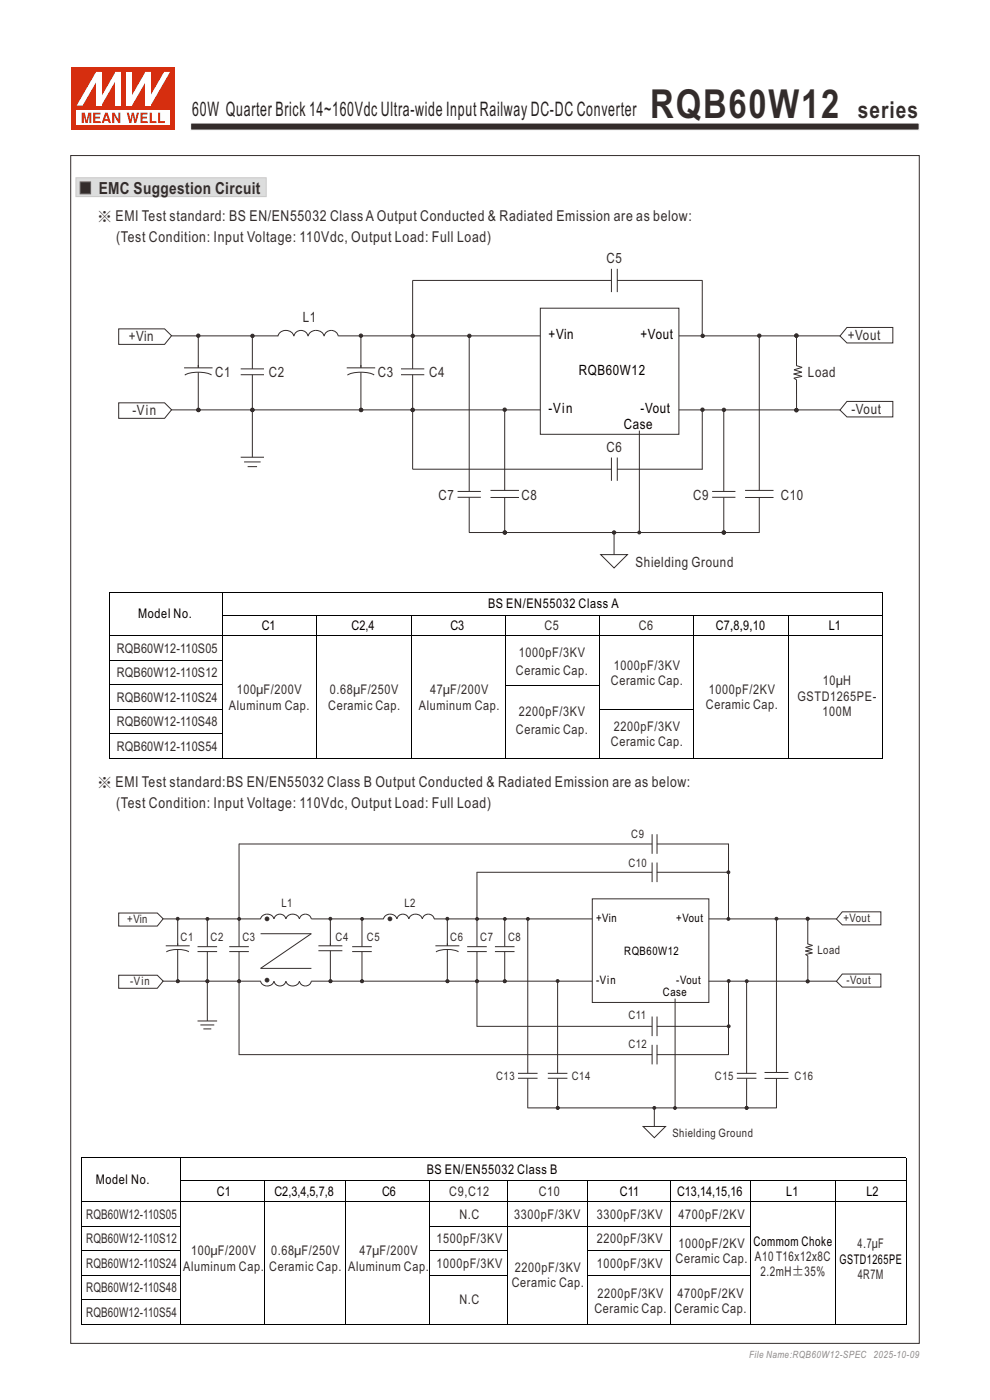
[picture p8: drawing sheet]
<svg xmlns="http://www.w3.org/2000/svg" width="210mm" height="297mm" viewBox="0 0 210 297" stroke-linecap="round" stroke-linejoin="round" font-family="sans-serif">
<path d="M40.4 26.1h154.6v1.5h-154.6z" fill-rule="evenodd" fill="#332c2b" stroke="#fefefe" stroke-width=".21"/>
<path d="M15.2 14.4h22v13.2h-22z" fill-rule="evenodd" fill="#d62e0f"/>
<path d="M16.3 23.4h19.8v3.1h-19.8z" fill-rule="evenodd" fill="#fefefe"/>
<g fill="#d62e0f">
<path d="M26.9 23.9h.4l.4 1.6 .3-1.6h.4l.3 1.6 .3-1.6h.5l-.6 2.2h-.4l-.3-1.7-.3 1.7h-.4z" fill-rule="evenodd"/>
<path d="M29.8 23.9h1.5v.4h-1.1v.5h1v.3h-1v.6h1.1v.4h-1.5z" fill-rule="evenodd"/>
<path d="M31.7 23.9h.5v1.8h1v.4h-1.5z" fill-rule="evenodd"/>
<path d="M33.5 23.9h.5v1.8h1v.4h-1.5z" fill-rule="evenodd"/>
<path d="M17.3 23.9h.7l.4 1.7 .3-1.7h.7v2.2h-.4v-1.8l-.4 1.8h-.5l-.4-1.8v1.8h-.4z" fill-rule="evenodd"/>
<path d="M19.8 23.9h1.5v.4h-1.1v.5h1v.3h-1v.6h1.2v.4h-1.6z" fill-rule="evenodd"/>
<path d="M22.6 24.4l.2 .9h-.5zM22.3 23.9l-.7 2.2h.4l.2-.4h.7l.2 .4h.5l-.8-2.2z" fill-rule="evenodd"/>
<path d="M23.8 23.9h.5l.8 1.5v-1.5h.4v2.2h-.4l-.9-1.6v1.6h-.4z" fill-rule="evenodd"/>
</g>
<g fill="#fff">
<path d="M24.5 15.3h1.1v7.1h-1.1z" fill-rule="evenodd"/>
<path d="M24.5 15.3h1.1l-4.1 7.1h-1.1z" fill-rule="evenodd"/>
<path d="M20.4 15.3h1.1v7.1h-1.1z" fill-rule="evenodd"/>
<path d="M20.4 15.3h1.1v.3l-4 6.8h-1.2z" fill-rule="evenodd"/>
<path d="M30.8 15.3h1.1v7.1h-1.1z" fill-rule="evenodd"/>
<path d="M34.8 15.3h1.3l-4.2 7.1h-1v-.3z" fill-rule="evenodd"/>
<path d="M26.9 15.3h1.1v7.1h-1.1z" fill-rule="evenodd"/>
<path d="M30.8 15.3h1.1v.2l-3.9 6.9h-1.1v-.3z" fill-rule="evenodd"/>
</g>
<g fill="none" stroke="#332c2b" stroke-width=".21">
<path d="M50.7 179v21.8M50.7 179h87.6M138.3 177v4.1M139.3 179h15.2M139.4 177v4.1M154.5 179v16M25.2 193.7h8.2l1.2 1.2-1.2 1.6h-8.2zM34.6 194.9h20.7M37.7 194.9v5.7M44 194.9v5.9M55.3 195a1.49 1.49 0 0 1 1.4-1.1 1.49 1.49 0 0 1 1.4 1.1 1.29 1.29 0 0 1 1.3-1.1 1.29 1.29 0 0 1 1.2 1.1M55.3 198.1h10.8"/>
<path d="M60.7 195a1.49 1.49 0 0 1 1.4-1.1 1.49 1.49 0 0 1 1.4 1.1M66 198.1l-10.7 7.3h10.8M70.1 194.9v5.7M76.8 194.9v5.9M81.4 195a1.49 1.49 0 0 1 1.4-1.1 1.49 1.49 0 0 1 1.4 1.1M81.4 194.9l-15.4 .1a1.28 1.28 0 0 0-1.2-1.1 1.28 1.28 0 0 0-1.3 1.1M84.2 195a1.28 1.28 0 0 1 1.3-1.1 1.28 1.28 0 0 1 1.2 1.1M86.7 195a1.49 1.49 0 0 1 1.5-1.1 1.49 1.49 0 0 1 1.4 1.1M89.6 195a1.28 1.28 0 0 1 1.3-1.1 1.28 1.28 0 0 1 1.2 1.1M92.1 194.9h33.5M94.9 194.9v5.7M101.1 185h37.2"/>
<path d="M101.2 185v15.8M107.1 194.9v5.9M112 194.9v32.8M125.6 190.7h24.8v22h-24.8zM138.3 183v4.1M139.3 185h15.2M139.4 183v4.1M150.4 194.9h27M171.3 194.9v5.4M178.7 193.4h8.2v2.8h-8.2l-1.3-1.2zM25.2 206.9h8.2l1.2 1.2-1.2 1.6h-8.2zM34.5 208.1h20.8"/>
<path d="M35.2 200.6h5M37.7 201.4v6.5M40.1 201.9a5.8 5.8 0 0 0-4.8 .1M41.9 200.8h4.2M41.9 201.9h4.2M41.9 216.6h4.2M42.5 217.4h3M43.1 218.3h1.7M44 201.9v14.7M48.6 200.8h4.2M48.6 201.9h4.2M50.7 201.9v21.8"/>
<path d="M55.3 208.1a1.49 1.49 0 0 0 1.4 1.1 1.49 1.49 0 0 0 1.4-1.1 1.29 1.29 0 0 0 1.3 1.1 1.29 1.29 0 0 0 1.2-1.1M60.7 208.1a1.49 1.49 0 0 0 1.4 1.1 1.49 1.49 0 0 0 1.4-1.1M63.5 208.1a1.28 1.28 0 0 0 1.3 1.1 1.28 1.28 0 0 0 1.2-1.1h59.6M67.5 200.6h5.1M67.5 201.7h5.1M70.1 201.7v6.2M74.7 200.8h4.2M74.7 201.9h4.2M76.8 201.9v6.6M92.4 200.6h5M94.9 201.4v6.5M97.3 201.9a5.8 5.8 0 0 0-4.8 .1"/>
<path d="M99.1 200.8h4.2M99.1 201.9h4.2M101.1 217.7h37.2M101.2 201.9v15.8M105 200.8h4.1M105 201.9h4.1M107.1 201.9v6.2M118.3 208.1v19.6M138.3 215.6v4.2M139.3 217.7h15.3M139.4 215.6v4.2M150.3 208.2h27.1"/>
<path d="M154.5 208.2v15.6M170.8 201.7l1.6 .5-1.5 .3 .4 .3M171.3 200.2l1.1 .4-1.5 .4 1.4 .4-1.5 .3M171.3 202.7l.1 5.5M178.7 206.6h8.2v2.8h-8.2l-1.3-1.2zM50.6 223.7h87.7M109.9 227.7h4.1M109.9 228.7h4.1M111.9 235h52.8M112 228.7v6.3M116.2 227.7h4.2M116.2 228.7h4.2"/>
<path d="M118.3 228.8v6M136.4 239h4.8l-2.4 2.4zM138.3 221.6v4.2M138.8 235v4M139.3 223.7h15.3M139.4 221.6v4.2M156.3 227.7h4.1M156.3 228.7h4.1M158.4 228.7v6.3M162.2 227.5h5M162.2 228.8h5M164.7 228.8v6.3"/>
</g>
<g fill="#332c2b" stroke="#332c2b" stroke-width=".21">
<circle cx="118.3" cy="235" r=".3"/>
<circle cx="37.7" cy="208.2" r=".3"/>
<circle cx="94.9" cy="208.2" r=".3"/>
<circle cx="70.1" cy="208.2" r=".3"/>
<circle cx="171.3" cy="194.9" r=".3"/>
<circle cx="171.3" cy="208.2" r=".3"/>
<circle cx="44" cy="208.2" r=".3"/>
<circle cx="101.2" cy="208.2" r=".3"/>
<circle cx="50.7" cy="208.2" r=".3"/>
<circle cx="107.1" cy="208.2" r=".3"/>
<circle cx="76.8" cy="208.2" r=".3"/>
<circle cx="158.4" cy="235" r=".3"/>
<circle cx="44" cy="194.9" r=".3"/>
<circle cx="101.2" cy="194.9" r=".3"/>
<circle cx="50.7" cy="194.9" r=".3"/>
<circle cx="107.1" cy="194.9" r=".3"/>
<circle cx="76.8" cy="194.9" r=".3"/>
<circle cx="112" cy="194.9" r=".3"/>
<circle cx="154.5" cy="194.9" r=".3"/>
<circle cx="154.5" cy="185" r=".3"/>
<circle cx="56.6" cy="194.9" r=".4"/>
<circle cx="82.7" cy="194.9" r=".4"/>
<circle cx="118.3" cy="208.1" r=".3"/>
<circle cx="154.6" cy="208.1" r=".3"/>
<circle cx="154.6" cy="217.7" r=".3"/>
<circle cx="37.7" cy="194.9" r=".3"/>
<circle cx="94.9" cy="194.9" r=".3"/>
<circle cx="70.1" cy="194.9" r=".3"/>
<circle cx="138.8" cy="235" r=".3"/>
<circle cx="56.6" cy="207.9" r=".4"/>
</g>
<g fill="none" stroke="#000" stroke-width=".21">
<path d="M23.3 125.6v9.3M23.3 135v26M23.4 125.7h163.8v35.3M23.4 134.9h163.9M47.2 125.6v35.3M47.3 130.5h139.9M67.2 130.6v30.3M87.2 130.5v30.4M107.2 130.5v30.5M127.2 130.5v30.4M147.2 130.5v30.4M167.2 130.5v30.4"/>
<path d="M23.4 140.1h23.7M23.4 145.3h23.7M23.4 150.5h23.7M23.4 155.7h23.7M107.2 145.4h20M127.1 150.5h20.2M23.3 160.9h163.9M17.3 245.7h175M17.3 254.9h174.8M17.3 245.7v35.2M38.2 245.6v35.4M38.3 250.5h153.8"/>
<path d="M56.2 250.5v30.5M73.2 250.5v30.4M91.2 250.5v30.4M107.7 250.5v30.4M124.7 250.5v30.4M142.2 250.5v30.4M159.2 250.5v30.5M177.2 250.5v30.4M192.2 245.7v35.3M17.3 260.1h21M17.3 265.3h21M17.3 270.5h21"/>
<path d="M17.3 275.7h21M91.3 260.1h68M91.3 265.3h16.5M91.3 270.5h16.5M124.6 265.3h17.7M124.6 270.5h34.7M17.3 280.9h175"/>
</g>
<path d="M23.3 134.8l.1 .2zM38.1 250.4l.2 .2z" fill="#000"/>
<path d="M168.3 79.3l1.9 .6M168.9 77.6l1.3 .3-1.8 .6 1.7 .5-1.7 .3M170.1 79.8l-1.7 .4 .5 .4" fill="none" stroke="#332c2b" stroke-width=".21"/>
<path d="M16.1 37.7h40.4v4h-40.4z" fill-rule="evenodd" fill="#dcdddd" stroke="#c9caca" stroke-width=".21"/>
<path d="M17 38.6h2.2v2.5h-2.2z" fill-rule="evenodd" fill="#332c2b" stroke="#5f5d5d" stroke-width=".21"/>
<g fill="none" stroke="#332c2b" stroke-width=".21">
<path d="M129.7 57v5M129.7 59.5h-42.2v18.8M130.9 59.5h18.1M130.9 57v5M149 59.4v11.9M25.2 69.8h9.7l1.5 1.4-1.5 1.9h-9.7zM36.4 71.3h22.6M39 78h6.1M42.1 71.2v6.8M42.1 79v7.7M44.9 79.6a6.9 6.9 0 0 0-5.7 0M51.1 78.3h4.9"/>
<path d="M51.1 79.5h4.9M53.5 71.3v7M53.5 79.5v17.5M59 71.3a1.77 1.77 0 0 1 1.6-1.2 1.77 1.77 0 0 1 1.7 1.2M62.4 71.3a1.52 1.52 0 0 1 1.4-1.2 1.52 1.52 0 0 1 1.5 1.2M65.4 71.3a1.78 1.78 0 0 1 1.6-1.2 1.78 1.78 0 0 1 1.7 1.2M68.8 71.3a1.52 1.52 0 0 1 1.5-1.2 1.52 1.52 0 0 1 1.4 1.2M71.8 71.3h42.8M73.5 78h6.1M76.6 71.2v6.8M76.6 79v7.7M79.4 79.6a6.9 6.9 0 0 0-5.7 0"/>
<path d="M85.1 78.3h4.9M85.1 79.5h4.9M87.5 79.5v20h42.2M99.5 71.3v33M114.6 65.4h29.4v26.7h-29.4zM144 71.3h34.2M161.1 71.3v32.7M169 71.3v6.3M179.7 69.5h9.7v3.3h-9.7l-1.5-1.5zM25.2 85.5h9.7l1.5 1.4-1.5 1.8h-9.7zM36.3 87h78.3M51.1 97h4.9"/>
<path d="M51.8 98h3.5M52.5 99h2M107.1 87v17M129.7 97.1v4.9M130.9 99.5h18.1M130.9 97.1v4.9M135.6 91.3v21.7M144 87h34.2M149 87v12.6M153.5 87v17.3M169 80.5v6.5M179.7 85.2h9.7v3.2h-9.7l-1.5-1.4z"/>
<path d="M97.1 104.3h4.9M97.1 105.5h4.9M99.5 113h61.6M99.5 105.5v7.5M104 104h6.1M104 105.5h6.1M107.1 105.5v7.2M127.4 117.7h5.7l-2.8 2.8zM130.3 112.9v4.8M151.1 104.3h4.9M151.1 105.5h4.9M153.5 105.5v7.5"/>
<path d="M158 104h6.1M158 105.5h6.1M161.1 105.5v7.5M164.7 194.9v32.6M143.2 211.8v23M158.4 208.4v19.3"/>
</g>
<g fill="#332c2b" stroke="#332c2b" stroke-width=".21">
<circle cx="107.1" cy="113" r=".36"/>
<circle cx="42.1" cy="87" r=".36"/>
<circle cx="76.6" cy="87" r=".36"/>
<circle cx="168.9" cy="71.2" r=".36"/>
<circle cx="168.9" cy="87" r=".36"/>
<circle cx="53.5" cy="87" r=".36"/>
<circle cx="87.5" cy="87" r=".36"/>
<circle cx="153.5" cy="113" r=".36"/>
<circle cx="53.6" cy="71.3" r=".36"/>
<circle cx="87.6" cy="71.3" r=".36"/>
<circle cx="99.6" cy="71.3" r=".36"/>
<circle cx="153.6" cy="87" r=".36"/>
<circle cx="149.1" cy="71.3" r=".36"/>
<circle cx="107.1" cy="86.9" r=".36"/>
<circle cx="161.1" cy="71.2" r=".36"/>
<circle cx="149" cy="86.9" r=".36"/>
<circle cx="42.1" cy="71.2" r=".36"/>
<circle cx="76.6" cy="71.2" r=".36"/>
<circle cx="130.3" cy="113" r=".36"/>
<circle cx="135.6" cy="113" r=".3"/>
<circle cx="143.2" cy="235.1" r=".3"/>
<circle cx="158.4" cy="208.1" r=".3"/>
<circle cx="164.7" cy="194.9" r=".3"/>
</g>
<path d="M15 33h180v252h-180z" fill="none" stroke="#332c2b" stroke-width=".21"/>
<text font-size="8.5" fill="#332c2b" x="137.9" y="25">RQB60W12</text>
<text font-size="4.9" fill="#332c2b" x="181.9" y="25">series</text>
<text font-size="4.2" fill="#231f20" x="40.8" y="24.6">60W Quarter Brick 14~160Vdc Ultra-wide Input Railway DC-DC Converter</text>
<text font-size="3.5" fill="#332c2b" x="20.9" y="41.1">EMC Suggestion Circuit</text>
<g font-size="3.2" fill="#332c2b">
<text x="20.6" y="46.9">※ EMI Test standard: BS EN/EN55032 Class A Output Conducted &amp; Radiated Emission are as below:</text>
<text x="24.6" y="51.4">(Test Condition: Input Voltage: 110Vdc, Output Load: Full Load)</text>
<text x="20.6" y="166.9">※ EMI Test standard:BS EN/EN55032 Class B Output Conducted &amp; Radiated Emission are as below:</text>
<text x="24.6" y="171.4">(Test Condition: Input Voltage: 110Vdc, Output Load: Full Load)</text>
</g>
<g font-size="3" fill="#332c2b">
<text x="128.7" y="55.7">C5</text>
<text x="64.2" y="68.3">L1</text>
<text x="27.3" y="72.3">+Vin</text>
<text x="179.8" y="72">+Vout</text>
<text x="45.6" y="80">C1</text>
<text x="57" y="80">C2</text>
<text x="80.1" y="80">C3</text>
<text x="91" y="80">C4</text>
<text x="171.4" y="80">Load</text>
<text x="28.1" y="88">-Vin</text>
<text x="180.6" y="87.7">-Vout</text>
<text x="128.7" y="96">C6</text>
<text x="93" y="106">C7</text>
<text x="110.6" y="106">C8</text>
<text x="147" y="106">C9</text>
<text x="165.6" y="106">C10</text>
<text x="134.8" y="120.4">Shielding Ground</text>
</g>
<g font-size="3">
<text x="116.4" y="72">+Vin</text>
<text x="135.9" y="72">+Vout</text>
<text x="122.8" y="79.6">RQB60W12</text>
<text x="116.4" y="87.7">-Vin</text>
<text x="135.9" y="87.7">-Vout</text>
<text x="132.3" y="90.9">Case</text>
</g>
<g font-size="2.8">
<text x="29.3" y="131.2">Model No.</text>
<text x="103.5" y="129.1">BS EN/EN55032 Class A</text>
<text x="55.5" y="133.7">C1</text>
<text x="74.6" y="133.7">C2,4</text>
<text x="95.6" y="133.7">C3</text>
<text x="151.8" y="133.7">C7,8,9,10</text>
<text x="175.8" y="133.7">L1</text>
<text x="20.3" y="251.2">Model No.</text>
<text x="90.5" y="249.1">BS EN/EN55032 Class B</text>
<text x="46" y="253.7">C1</text>
<text x="58.2" y="253.7">C2,3,4,5,7,8</text>
<text x="81" y="253.7">C6</text>
<text x="131.5" y="253.7">C11</text>
<text x="143.6" y="253.7">C13,14,15,16</text>
<text x="166.8" y="253.7">L1</text>
<text x="183.8" y="253.7">L2</text>
<text x="159.8" y="264.3">Commom Choke</text>
<text x="178.1" y="268.2">GSTD1265PE</text>
</g>
<g font-size="2.8" fill="#332c2b">
<text x="115.5" y="133.7">C5</text>
<text x="135.5" y="133.7">C6</text>
<text x="24.8" y="138.5">RQB60W12-110S05</text>
<text x="24.8" y="143.7">RQB60W12-110S12</text>
<text x="109.4" y="143.3">Ceramic Cap.</text>
<text x="110.1" y="139.5">1000pF/3KV</text>
<text x="130.2" y="142.2">1000pF/3KV</text>
<text x="24.8" y="148.9">RQB60W12-110S24</text>
<text x="50.2" y="147.3">100μF/200V</text>
<text x="70" y="147.3">0.68μF/250V</text>
<text x="91.2" y="147.3">47μF/200V</text>
<text x="129.6" y="145.4">Ceramic Cap.</text>
<text x="150.4" y="147.3">1000pF/2KV</text>
<text x="169.2" y="148.7">GSTD1265PE-</text>
<text x="174.6" y="145.3">10μH</text>
<text x="24.8" y="154.1">RQB60W12-110S48</text>
<text x="48.6" y="150.7">Aluminum Cap.</text>
<text x="69.6" y="150.7">Ceramic Cap.</text>
<text x="88.9" y="150.7">Aluminum Cap.</text>
<text x="109.4" y="155.8">Ceramic Cap.</text>
<text x="110.1" y="152">2200pF/3KV</text>
<text x="130.2" y="155.2">2200pF/3KV</text>
<text x="149.7" y="150.5">Ceramic Cap.</text>
<text x="174.4" y="151.9">100M</text>
<text x="24.8" y="159.3">RQB60W12-110S54</text>
<text x="129.6" y="158.4">Ceramic Cap.</text>
<text x="95.3" y="253.7">C9,C12</text>
<text x="114.3" y="253.7">C10</text>
<text x="18.3" y="258.5">RQB60W12-110S05</text>
<text x="18.3" y="263.7">RQB60W12-110S12</text>
<text x="92.6" y="263.8">1500pF/3KV</text>
<text x="97.4" y="258.6">N.C</text>
<text x="109.1" y="258.6">3300pF/3KV</text>
<text x="126.6" y="258.6">3300pF/3KV</text>
<text x="126.6" y="263.8">2200pF/3KV</text>
<text x="143.9" y="258.6">4700pF/2KV</text>
<text x="18.3" y="268.9">RQB60W12-110S24</text>
<text x="38.9" y="269.7">Aluminum Cap.</text>
<text x="40.5" y="266.3">100μF/200V</text>
<text x="57.1" y="269.7">Ceramic Cap.</text>
<text x="57.5" y="266.3">0.68μF/250V</text>
<text x="73.9" y="269.7">Aluminum Cap.</text>
<text x="76.2" y="266.3">47μF/200V</text>
<text x="92.6" y="269">1000pF/3KV</text>
<text x="109.2" y="269.8">2200pF/3KV</text>
<text x="126.6" y="269">1000pF/3KV</text>
<text x="143.3" y="268">Ceramic Cap.</text>
<text x="143.9" y="264.8">1000pF/2KV</text>
<text x="160.1" y="267.5">A10 T16x12x8C</text>
<text x="181.9" y="264.8">4.7μF</text>
<text x="18.3" y="274.1">RQB60W12-110S48</text>
<text x="108.6" y="273">Ceramic Cap.</text>
<text x="126.7" y="275.3">2200pF/3KV</text>
<text x="143.7" y="275.3">4700pF/2KV</text>
<text x="161.3" y="270.7">2.2mH±35%</text>
<text x="181.9" y="271.4">4R7M</text>
<text x="18.3" y="279.3">RQB60W12-110S54</text>
<text x="97.4" y="276.6">N.C</text>
<text x="126.1" y="278.5">Ceramic Cap.</text>
<text x="143.1" y="278.5">Ceramic Cap.</text>
</g>
<g font-size="2.5" fill="#332c2b">
<text x="133.9" y="177.9">C9</text>
<text x="133.3" y="183.9">C10</text>
<text x="27" y="195.9">+Vin</text>
<text x="59.7" y="192.4">L1</text>
<text x="85.8" y="192.4">L2</text>
<text x="178.9" y="195.6">+Vout</text>
<text x="38.3" y="199.7">C1</text>
<text x="44.7" y="199.7">C2</text>
<text x="51.4" y="199.7">C3</text>
<text x="71.2" y="199.6">C4</text>
<text x="77.8" y="199.6">C5</text>
<text x="95.5" y="199.7">C6</text>
<text x="101.9" y="199.7">C7</text>
<text x="107.8" y="199.7">C8</text>
<text x="173.4" y="202.3">Load</text>
<text x="27.6" y="209">-Vin</text>
<text x="179.5" y="208.8">-Vout</text>
<text x="133.3" y="216.2">C11</text>
<text x="133.3" y="222.2">C12</text>
<text x="105.2" y="229.2">C13</text>
<text x="121.3" y="229.1">C14</text>
<text x="151.7" y="229.2">C15</text>
<text x="168.6" y="229.1">C16</text>
<text x="142.6" y="241.3">Shielding Ground</text>
</g>
<g font-size="2.5">
<text x="126.5" y="195.6">+Vin</text>
<text x="143.5" y="195.6">+Vout</text>
<text x="132.4" y="202.7">RQB60W12</text>
<text x="126.5" y="208.8">-Vin</text>
<text x="143.5" y="208.8">-Vout</text>
<text x="140.6" y="211.3">Case</text>
</g>
<text font-size="2.1" fill="#8b8b8c" x="158.9" y="288.1">File Name:RQB60W12-SPEC 2025-10-09</text>
</svg>
